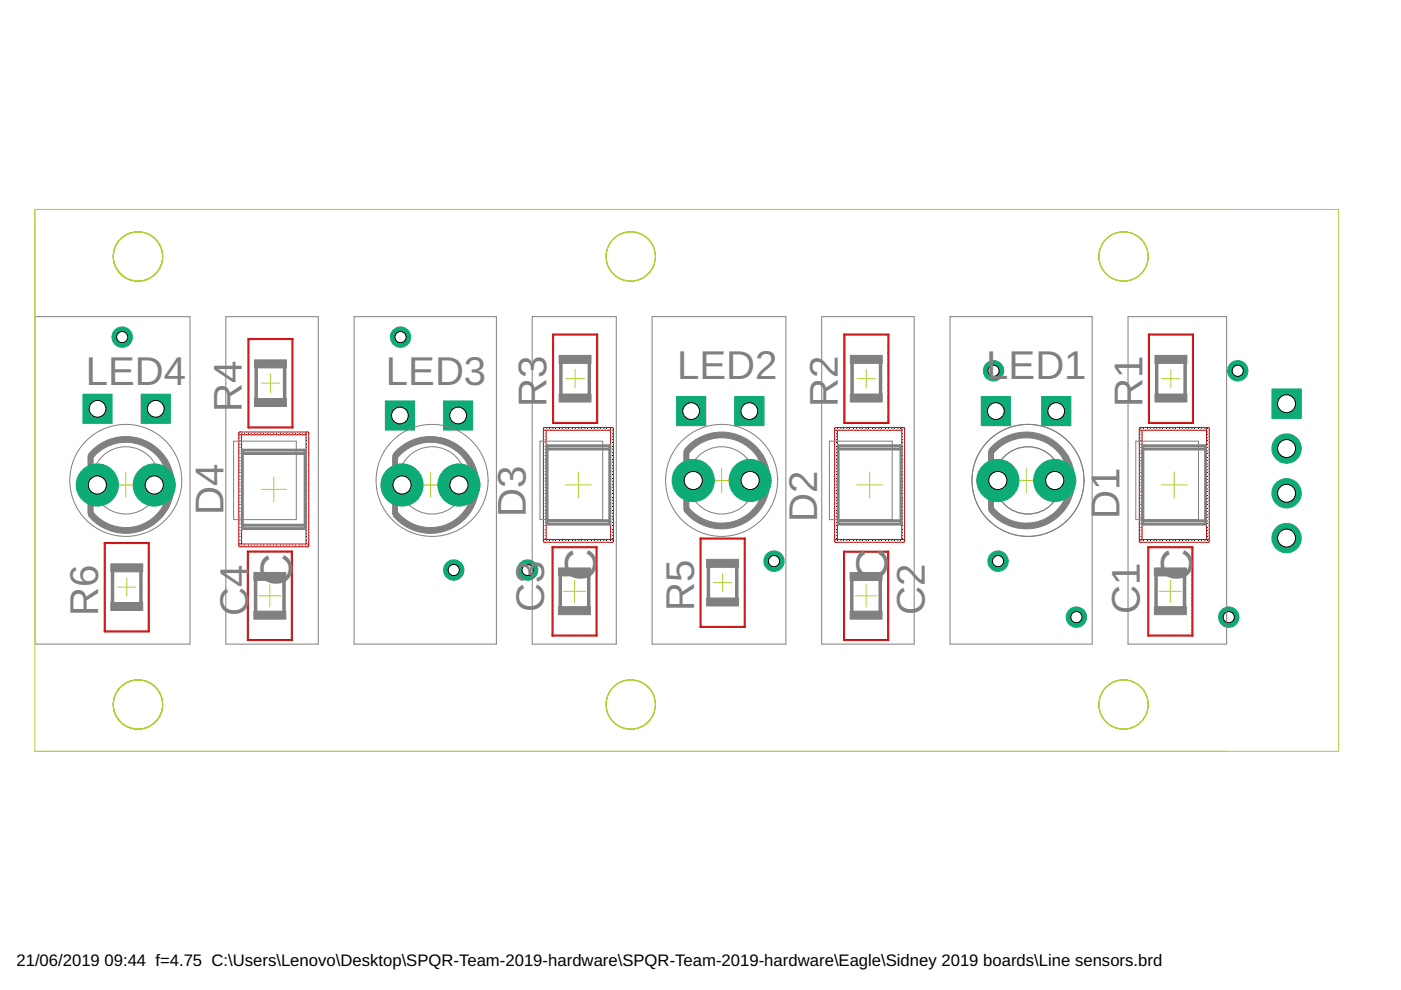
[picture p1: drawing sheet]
<svg xmlns="http://www.w3.org/2000/svg" width="297mm" height="210mm" viewBox="0 0 297 210" stroke-linecap="round" stroke-linejoin="round" font-family="sans-serif">
<path d="M29.9 83.6h6.2v6.2h-6.2z" fill="#0dab76" stroke="#0dab76" stroke-width=".21"/>
<circle cx="33" cy="86.7" r="1.78" fill="#fff" stroke="#000" stroke-width=".21"/>
<path d="M94 85h6.2v6.2h-6.2z" fill="#0dab76" stroke="#0dab76" stroke-width=".21"/>
<circle cx="97.1" cy="88.1" r="1.78" fill="#fff" stroke="#000" stroke-width=".21"/>
<path d="M155.8 84.1h6.2v6.2h-6.2z" fill="#0dab76" stroke="#0dab76" stroke-width=".21"/>
<circle cx="158.9" cy="87.2" r="1.78" fill="#fff" stroke="#000" stroke-width=".21"/>
<circle cx="111.9" cy="120.9" r="2.16" fill="#0dab76" stroke="#0dab76" stroke-width=".21"/>
<circle cx="111.9" cy="120.9" r="1.19" fill="#fff" stroke="#000" stroke-width=".21"/>
<circle cx="96.2" cy="120.9" r="2.16" fill="#0dab76" stroke="#0dab76" stroke-width=".21"/>
<circle cx="96.2" cy="120.9" r="1.19" fill="#fff" stroke="#000" stroke-width=".21"/>
<circle cx="228.2" cy="130.9" r="2.16" fill="#0dab76" stroke="#0dab76" stroke-width=".21"/>
<circle cx="228.2" cy="130.9" r="1.19" fill="#fff" stroke="#000" stroke-width=".21"/>
<circle cx="260.5" cy="130.9" r="2.16" fill="#0dab76" stroke="#0dab76" stroke-width=".21"/>
<circle cx="260.5" cy="130.9" r="1.19" fill="#fff" stroke="#000" stroke-width=".21"/>
<circle cx="164.1" cy="119" r="2.16" fill="#0dab76" stroke="#0dab76" stroke-width=".21"/>
<circle cx="164.1" cy="119" r="1.19" fill="#fff" stroke="#000" stroke-width=".21"/>
<circle cx="211.6" cy="119" r="2.16" fill="#0dab76" stroke="#0dab76" stroke-width=".21"/>
<circle cx="211.6" cy="119" r="1.19" fill="#fff" stroke="#000" stroke-width=".21"/>
<circle cx="262.4" cy="78.6" r="2.16" fill="#0dab76" stroke="#0dab76" stroke-width=".21"/>
<circle cx="262.4" cy="78.6" r="1.19" fill="#fff" stroke="#000" stroke-width=".21"/>
<circle cx="210.7" cy="78.6" r="2.16" fill="#0dab76" stroke="#0dab76" stroke-width=".21"/>
<circle cx="210.7" cy="78.6" r="1.19" fill="#fff" stroke="#000" stroke-width=".21"/>
<path d="M143.4 84.1h6.2v6.2h-6.2z" fill="#0dab76" stroke="#0dab76" stroke-width=".21"/>
<circle cx="146.5" cy="87.2" r="1.78" fill="#fff" stroke="#000" stroke-width=".21"/>
<path d="M208 84.1h6.2v6.2h-6.2z" fill="#0dab76" stroke="#0dab76" stroke-width=".21"/>
<circle cx="211.1" cy="87.2" r="1.78" fill="#fff" stroke="#000" stroke-width=".21"/>
<circle cx="25.9" cy="71.5" r="2.16" fill="#0dab76" stroke="#0dab76" stroke-width=".21"/>
<circle cx="25.9" cy="71.5" r="1.19" fill="#fff" stroke="#000" stroke-width=".21"/>
<circle cx="84.9" cy="71.5" r="2.16" fill="#0dab76" stroke="#0dab76" stroke-width=".21"/>
<circle cx="84.9" cy="71.5" r="1.19" fill="#fff" stroke="#000" stroke-width=".21"/>
<path d="M17.6 83.6h6.2v6.2h-6.2z" fill="#0dab76" stroke="#0dab76" stroke-width=".21"/>
<circle cx="20.7" cy="86.7" r="1.78" fill="#fff" stroke="#000" stroke-width=".21"/>
<path d="M81.7 85h6.2v6.2h-6.2z" fill="#0dab76" stroke="#0dab76" stroke-width=".21"/>
<circle cx="84.8" cy="88.1" r="1.78" fill="#fff" stroke="#000" stroke-width=".21"/>
<path d="M220.9 84.1h6.1v6.2h-6.1z" fill="#0dab76" stroke="#0dab76" stroke-width=".21"/>
<circle cx="223.9" cy="87.2" r="1.78" fill="#fff" stroke="#000" stroke-width=".21"/>
<g fill="#c90d0c" stroke="#c90d0c" stroke-width=".21">
<path d="M243.5 70.9h.2l-.1 18.9-.1-.1z"/>
<path d="M252.8 70.9h.2v18.9l-.2-.1z"/>
<path d="M243.5 89.6h9.5v.1l-9.5 .1z"/>
<path d="M243.5 70.9l9.5-.1v.2l-9.5 .1z"/>
<path d="M241.6 90.8l.3-.2 .2 .3v23.8l-.2 .3-.3-.3z"/>
<path d="M241.6 90.8l.2-.2h14.4l.2 .4-.2 .2h-14.4l-.2-.1z"/>
<path d="M255.8 90.8l.4-.2 .2 .3v23.8l-.2 .3-.4-.3z"/>
<path d="M241.6 114.5l.2-.1h14.4l.2 .3-.2 .3h-14.4l-.2-.1z"/>
<path d="M252.7 116h.2v18.9l-.2-.1z"/>
<path d="M243.4 116h.2l-.1 18.9-.1-.1z"/>
<path d="M243.4 116l9.5-.1v.2h-9.5z"/>
<path d="M243.4 134.7l9.5-.1v.2l-9.5 .1z"/>
<path d="M179 70.8l.1 .1v18.9l-.2-.1z"/>
<path d="M188.2 70.9h.3l-.1 18.9-.2-.1z"/>
<path d="M178.9 89.6h9.5l.1 .1-9.5 .1z"/>
<path d="M179 70.8h9.4l.1 .2-9.5 .1z"/>
<path d="M177 90.8l.3-.2 .2 .3v23.8l-.2 .3-.3-.3z"/>
<path d="M177 90.8l.2-.2h14.4l.2 .4-.2 .2h-14.4l-.2-.1z"/>
<path d="M191.2 90.8l.4-.2 .2 .3v23.8l-.2 .3-.4-.3z"/>
<path d="M177 114.5l.2-.1h14.4l.2 .3-.2 .3h-14.4l-.2-.1z"/>
<path d="M178.8 116.9h.3l-.1 18.9h-.2z"/>
<path d="M188.2 116.9h.2v18.9h-.2z"/>
<path d="M178.8 135.7l9.6-.1v.2h-9.5z"/>
<path d="M178.8 116.9h9.6v.1l-9.5 .1z"/>
<path d="M148.4 114.1h.3l-.1 18.9h-.2z"/>
<path d="M157.8 114.1h.2l-.1 18.9h-.1z"/>
<path d="M148.5 132.8h9.4l.1 .2h-9.5z"/>
<path d="M148.4 114.1h9.5l.1 .1-9.5 .1z"/>
<path d="M117.2 70.9h.2l-.1 18.9-.1-.1z"/>
<path d="M126.5 70.9h.2v18.9l-.2-.1z"/>
<path d="M117.2 89.6h9.5v.1l-9.5 .1z"/>
<path d="M117.2 70.9l9.5-.1v.2l-9.5 .1z"/>
<path d="M115.3 90.8l.3-.2 .2 .3v23.8l-.2 .3-.4-.3z"/>
<path d="M115.3 90.8l.1-.2h14.4l.2 .4-.2 .2h-14.4l-.1-.1z"/>
<path d="M129.6 90.7h.3l.1 .2v23.8l-.2 .3-.3-.3v-23.8z"/>
<path d="M115.3 114.5l.1-.1h14.4l.2 .3-.2 .3h-14.4l-.1-.1z"/>
<path d="M126.4 116h.2l-.1 18.9-.1-.1z"/>
<path d="M117 116h.3l-.1 18.9-.2-.1z"/>
<path d="M117 116l9.5-.1 .1 .2h-9.5z"/>
<path d="M117 134.7l9.5-.1 .1 .2-9.5 .1z"/>
<path d="M52.6 71.8h.2l-.1 18.9h-.1z"/>
<path d="M61.9 71.8h.2v18.9h-.2z"/>
<path d="M52.6 90.6l9.5-.1v.2h-9.5z"/>
<path d="M52.6 71.8h9.5v.1l-9.5 .1z"/>
<path d="M50.7 91.7l.3-.1 .2 .2v23.9l-.2 .2-.4-.2z"/>
<path d="M50.7 91.7l.2-.1h14.3l.3 .3-.3 .3h-14.3l-.2-.1z"/>
<path d="M64.9 91.7l.3-.1 .3 .2v23.9l-.3 .2-.3-.2z"/>
<path d="M50.7 115.5l.2-.2h14.3l.3 .4-.3 .2h-14.3l-.2-.1z"/>
<path d="M61.8 116.9h.2l-.1 18.9h-.1z"/>
<path d="M52.4 116.9h.3l-.1 18.9h-.2z"/>
<path d="M52.4 116.9l9.5-.1 .1 .2-9.5 .1z"/>
<path d="M52.4 135.7l9.5-.1 .1 .2h-9.5z"/>
<path d="M22.1 115.1h.2v18.9l-.2-.1z"/>
<path d="M31.4 115.1h.3l-.1 18.9-.2-.1z"/>
<path d="M22.1 133.8h9.5l.1 .1-9.5 .1z"/>
<path d="M22.1 115.1l9.5-.1 .1 .2-9.5 .1z"/>
</g>
<g fill="none" stroke="#808080" stroke-width=".21">
<path d="M7.4 67.1h32.9v69.5h-32.9zM47.9 67.1h19.6v69.5h-19.6zM75.1 67.1h30.1v69.5h-30.1zM112.8 67.1h17.9v69.5h-17.9zM138.3 67.1h28.3v69.5h-28.3zM174.2 67.1h19.6v69.5h-19.6zM201.4 67.1h30.2v69.5h-30.2zM239.2 67.1h20.9v69.5h-20.9zM49.5 93.5h13.3v16.7h-13.3zM114.5 93.5h13.3v16.7h-13.3zM175.9 93.5h13.3v16.7h-13.3zM240.8 93.5h13.3v16.7h-13.3z"/>
<path d="M103.5 101.9h.1M229.8 101.9h.1"/>
<circle cx="26.7" cy="101.9" r="11.9"/>
<circle cx="26.7" cy="101.9" r="7.1"/>
<circle cx="91.6" cy="101.9" r="11.9"/>
<circle cx="91.6" cy="101.9" r="7.1"/>
<circle cx="153" cy="101.9" r="11.9"/>
<circle cx="153" cy="101.9" r="7.1"/>
<circle cx="218" cy="101.9" r="11.9"/>
<circle cx="218" cy="101.9" r="7.1"/>
</g>
<path d="M51.4 95.4h13.3v16.7h-13.3zM51.4 96.2h13.3M116 94.5h13.3v16.6h-13.3zM116 95.2h13.3M177.7 94.5h13.3v16.6h-13.3zM177.7 95.2h13.3M242.3 94.5h13.3v16.6h-13.3zM242.3 95.2h13.3M51.4 111.4h13.3M116 110.4h13.3M177.7 110.4h13.3M242.3 110.4h13.3" fill="none" stroke="#808080" stroke-width=".61"/>
<g fill="#808080" stroke="#808080" stroke-width=".21">
<path d="M209.7 108.4l1-.7a9 9 0 0 0 6.9 3.2v1.2a10.2 10.2 0 0 1-7.9-3.7z" fill-rule="evenodd"/>
<path d="M217.6 110.9a9.1 9.1 0 0 0 8-4.8l1.1 .6a10.3 10.3 0 0 1-9.1 5.4z" fill-rule="evenodd"/>
<path d="M210.1 94.9a10.3 10.3 0 0 1 7.5-3.3v1.2a9.1 9.1 0 0 0-6.9 3.2l-.9-.8z" fill-rule="evenodd"/>
<path d="M217.6 91.6a10.2 10.2 0 0 1 8.9 5.2l-1.1 .6a9.1 9.1 0 0 0-7.8-4.6z" fill-rule="evenodd"/>
<path d="M145.1 108.4l.9-.7a9 9 0 0 0 7 3.2v1.2a10.2 10.2 0 0 1-7.9-3.7z" fill-rule="evenodd"/>
<path d="M153 110.9a9.1 9.1 0 0 0 8-4.8l1.1 .6a10.3 10.3 0 0 1-9.1 5.4z" fill-rule="evenodd"/>
<path d="M145.5 94.9a10.4 10.4 0 0 1 7.5-3.3v1.2a9.2 9.2 0 0 0-6.9 3.2l-.9-.8z" fill-rule="evenodd"/>
<path d="M153 91.6a10.2 10.2 0 0 1 8.9 5.2l-1 .6a9.1 9.1 0 0 0-7.9-4.6z" fill-rule="evenodd"/>
<path d="M83.4 109.4l.9-.8a9 9 0 0 0 7 3.3v1.2a10.2 10.2 0 0 1-7.9-3.7z" fill-rule="evenodd"/>
<path d="M91.3 111.9a9.1 9.1 0 0 0 8-4.8l1 .6a10.3 10.3 0 0 1-9 5.4z" fill-rule="evenodd"/>
<path d="M83.7 95.9a10.2 10.2 0 0 1 7.6-3.3v1.2a9.2 9.2 0 0 0-7 3.2l-.9-.8z" fill-rule="evenodd"/>
<path d="M91.3 92.6a10.2 10.2 0 0 1 8.9 5.1l-1.1 .6a9.1 9.1 0 0 0-7.8-4.5z" fill-rule="evenodd"/>
<path d="M18.8 109.4l.9-.8a9 9 0 0 0 7 3.3v1.2a10.2 10.2 0 0 1-7.9-3.7z" fill-rule="evenodd"/>
<path d="M26.7 111.9a9.1 9.1 0 0 0 7.9-4.8l1.1 .6a10.3 10.3 0 0 1-9 5.4z" fill-rule="evenodd"/>
<path d="M19.1 95.9a10.1 10.1 0 0 1 7.6-3.3v1.2a9.1 9.1 0 0 0-6.9 3.2l-1-.8z" fill-rule="evenodd"/>
<path d="M26.7 92.6a10.2 10.2 0 0 1 8.9 5.1l-1.1 .6a9.1 9.1 0 0 0-7.8-4.5z" fill-rule="evenodd"/>
<path d="M226.7 101.9h1.2v.4l-.5 2.5-.8 1.9-1-.5 .8-2.1z" fill-rule="evenodd"/>
<path d="M225.3 97.1l1-.6a10.1 10.1 0 0 1 1.6 5.4h-1.2l-.2-1.7a8.6 8.6 0 0 0-1.2-3.1z" fill-rule="evenodd"/>
<path d="M162.1 101.9h1.2v.4l-.5 2.5-.8 1.9-1-.5 .8-2.1z" fill-rule="evenodd"/>
<path d="M160.7 97.1l1-.6a10.1 10.1 0 0 1 1.6 5.4h-1.2a9 9 0 0 0-1.4-4.8z" fill-rule="evenodd"/>
<path d="M100.3 102.8h1.2v.5l-.4 2.4-.8 2-1.1-.6 .8-2.1z" fill-rule="evenodd"/>
<path d="M99 98.1l1-.6a10.1 10.1 0 0 1 1.5 5.3h-1.2l-.3-2.4z" fill-rule="evenodd"/>
<path d="M35.7 102.8h1.2v.5l-.4 2.4-.8 2-1.1-.6 .9-2.1z" fill-rule="evenodd"/>
<path d="M34.4 98.1l1-.6a10.1 10.1 0 0 1 1.5 5.3h-1.2l-.3-2.4z" fill-rule="evenodd"/>
</g>
<path d="M19.2 96.7v12.3M83.8 96.7v12.3M145.5 95.7v12.3M210.1 95.7v12.3" fill="none" stroke="#808080" stroke-width="1.2"/>
<g fill="none" stroke="#808080" stroke-width=".74">
<path d="M54.3 77.9v6.7M60.3 77.9v6.7M118.9 76.9v6.8M124.9 76.9v6.8M180.7 76.9v6.8M186.7 76.9v6.8M245.2 76.9v6.8M251.3 76.9v6.8M23.9 121.1v6.8M29.9 121.1v6.8M54.2 123v6.7M60.2 123v6.7"/>
<path d="M118.8 122v6.8M124.8 122v6.8M150.2 120.2v6.7M156.2 120.2v6.7M180.6 123v6.7M186.6 123v6.7M245.1 122v6.8M251.1 122v6.8"/>
</g>
<g fill="#808080" stroke="#808080" stroke-width=".21">
<path d="M244.9 83.5h6.8v1.7h-6.8z"/>
<path d="M244.9 75.4h6.8v1.6h-6.8z"/>
<path d="M244.8 120.4h6.7v1.7h-6.7z"/>
<path d="M244.8 128.6h6.7v1.7h-6.7z"/>
<path d="M180.3 83.5h6.7v1.7h-6.7z"/>
<path d="M180.3 75.4h6.7v1.6h-6.7z"/>
<path d="M180.2 129.6h6.8v1.7h-6.8z"/>
<path d="M180.2 121.4h6.8v1.7h-6.8z"/>
<path d="M149.8 126.8h6.8v1.7h-6.8z"/>
<path d="M149.8 118.6h6.8v1.7h-6.8z"/>
<path d="M118.5 83.5h6.8v1.7h-6.8z"/>
<path d="M118.5 75.4h6.8v1.6h-6.8z"/>
<path d="M118.4 120.4h6.8v1.7h-6.8z"/>
<path d="M118.4 128.6h6.8v1.7h-6.8z"/>
<path d="M54 84.5h6.7v1.7h-6.7z"/>
<path d="M54 76.3h6.7v1.7h-6.7z"/>
<path d="M53.8 121.4h6.8v1.7h-6.8z"/>
<path d="M53.8 129.6h6.8v1.7h-6.8z"/>
<path d="M23.5 127.7h6.8v1.7h-6.8z"/>
<path d="M23.5 119.5h6.8v1.7h-6.8z"/>
</g>
<g fill="none" stroke="#afd134" stroke-width=".21">
<path d="M57.3 79.3v3.9M121.9 78.3v4M183.7 78.3v4M248.3 78.3v4M55.4 81.2h3.9M120 80.3h3.9M153 99.3v5.2M181.7 80.3h4M217.6 99.3v5.2M246.3 80.3h3.9M24 102.8h5.3M26.7 100.2v5.2"/>
<path d="M55.4 103.8h5.3M58 101.1v5.3M88.7 102.8h5.2M91.3 100.2v5.2M119.9 102.8h5.4M122.6 100.1v5.4M150.4 101.9h5.2M181.7 102.8h5.4M184.4 100.1v5.4M215 101.9h5.2M246.2 102.8h5.5M249 100v5.6"/>
<path d="M24.9 124.5h3.9M26.9 122.6v3.8M54.8 126.3h4.8M57.2 124v4.7M119.4 125.4h4.8M121.8 123v4.7M151.3 123.5h3.9M153.2 121.6v3.9M181.3 126.3h4.7M183.6 124v4.7M245.8 125.4h4.7M248.1 123v4.7"/>
</g>
<path d="M269.7 82.5h6.2v6.2h-6.2z" fill="#0dab76" stroke="#0dab76" stroke-width=".21"/>
<circle cx="272.8" cy="85.6" r="1.91" fill="#fff" stroke="#000" stroke-width=".21"/>
<circle cx="272.8" cy="95.1" r="3.1" fill="#0dab76" stroke="#0dab76" stroke-width=".21"/>
<circle cx="272.8" cy="95.1" r="1.91" fill="#fff" stroke="#000" stroke-width=".21"/>
<circle cx="272.8" cy="104.6" r="3.1" fill="#0dab76" stroke="#0dab76" stroke-width=".21"/>
<circle cx="272.8" cy="104.6" r="1.91" fill="#fff" stroke="#000" stroke-width=".21"/>
<circle cx="272.8" cy="114.1" r="3.1" fill="#0dab76" stroke="#0dab76" stroke-width=".21"/>
<circle cx="272.8" cy="114.1" r="1.91" fill="#fff" stroke="#000" stroke-width=".21"/>
<circle cx="223.6" cy="101.9" r="4.5" fill="#0dab76" stroke="#0dab76" stroke-width=".21"/>
<circle cx="223.6" cy="101.9" r="1.93" fill="#fff" stroke="#000" stroke-width=".21"/>
<circle cx="211.6" cy="101.9" r="4.5" fill="#0dab76" stroke="#0dab76" stroke-width=".21"/>
<circle cx="211.6" cy="101.9" r="1.93" fill="#fff" stroke="#000" stroke-width=".21"/>
<circle cx="159" cy="101.9" r="4.5" fill="#0dab76" stroke="#0dab76" stroke-width=".21"/>
<circle cx="159" cy="101.9" r="1.93" fill="#fff" stroke="#000" stroke-width=".21"/>
<circle cx="147" cy="101.9" r="4.5" fill="#0dab76" stroke="#0dab76" stroke-width=".21"/>
<circle cx="147" cy="101.9" r="1.93" fill="#fff" stroke="#000" stroke-width=".21"/>
<circle cx="97.3" cy="102.8" r="4.5" fill="#0dab76" stroke="#0dab76" stroke-width=".21"/>
<circle cx="97.3" cy="102.8" r="1.93" fill="#fff" stroke="#000" stroke-width=".21"/>
<circle cx="85.2" cy="102.8" r="4.5" fill="#0dab76" stroke="#0dab76" stroke-width=".21"/>
<circle cx="85.2" cy="102.8" r="1.93" fill="#fff" stroke="#000" stroke-width=".21"/>
<circle cx="32.7" cy="102.8" r="4.5" fill="#0dab76" stroke="#0dab76" stroke-width=".21"/>
<circle cx="32.7" cy="102.8" r="1.93" fill="#fff" stroke="#000" stroke-width=".21"/>
<circle cx="20.6" cy="102.8" r="4.5" fill="#0dab76" stroke="#0dab76" stroke-width=".21"/>
<circle cx="20.6" cy="102.8" r="1.93" fill="#fff" stroke="#000" stroke-width=".21"/>
<g fill="none" stroke="#afd134" stroke-width=".21">
<path d="M7.4 44.4h276.4v114.9h-276.4z"/>
<circle cx="29.3" cy="54.4" r="5.2"/>
<circle cx="133.7" cy="54.4" r="5.2"/>
<circle cx="238.2" cy="54.4" r="5.2"/>
<circle cx="29.3" cy="149.4" r="5.2"/>
<circle cx="133.7" cy="149.4" r="5.2"/>
<circle cx="238.2" cy="149.4" r="5.2"/>
</g>
<g font-size="9.5" fill="#808080">
<text x="61.8" y="124.2" transform="rotate(-90 61.8 124.2)">C</text>
<text x="126.4" y="123.2" transform="rotate(-90 126.4 123.2)">C</text>
<text x="188.2" y="123.2" transform="rotate(-90 188.2 123.2)">C</text>
<text x="252.8" y="123.2" transform="rotate(-90 252.8 123.2)">C</text>
</g>
<g font-size="8.5" fill="#808080">
<text x="18.2" y="81.7">LED4</text>
<text x="81.8" y="81.7">LED3</text>
<text x="143.6" y="80.3">LED2</text>
<text x="209.1" y="80.3">LED1</text>
<text x="51.3" y="87.3" transform="rotate(-90 51.3 87.3)">R4</text>
<text x="115.9" y="86.3" transform="rotate(-90 115.9 86.3)">R3</text>
<text x="177.6" y="86.3" transform="rotate(-90 177.6 86.3)">R2</text>
<text x="242.2" y="86.3" transform="rotate(-90 242.2 86.3)">R1</text>
<text x="47.4" y="109.2" transform="rotate(-90 47.4 109.2)">D4</text>
<text x="111.5" y="109.6" transform="rotate(-90 111.5 109.6)">D3</text>
<text x="173.3" y="110.6" transform="rotate(-90 173.3 110.6)">D2</text>
<text x="237.4" y="110.1" transform="rotate(-90 237.4 110.1)">D1</text>
<text x="20.8" y="130.5" transform="rotate(-90 20.8 130.5)">R6</text>
<text x="52.7" y="130.7" transform="rotate(-90 52.7 130.7)">C4</text>
<text x="115.3" y="129.7" transform="rotate(-90 115.3 129.7)">C3</text>
<text x="147.2" y="129.6" transform="rotate(-90 147.2 129.6)">R5</text>
<text x="196.1" y="130.5" transform="rotate(-90 196.1 130.5)">C2</text>
<text x="241.7" y="130.2" transform="rotate(-90 241.7 130.2)">C1</text>
</g>
<g font-size="3.5">
<text x="3.5" y="204.7">21/06/2019</text>
<text x="22.2" y="204.7">09:44 f=4.75 C:\Users\Lenovo\Desktop\SPQR-Team-2019-hardware\SPQR-Team-2019-hardware\Eagle\Sidney 2019 boards\Line sensors.brd</text>
</g>
</svg>
